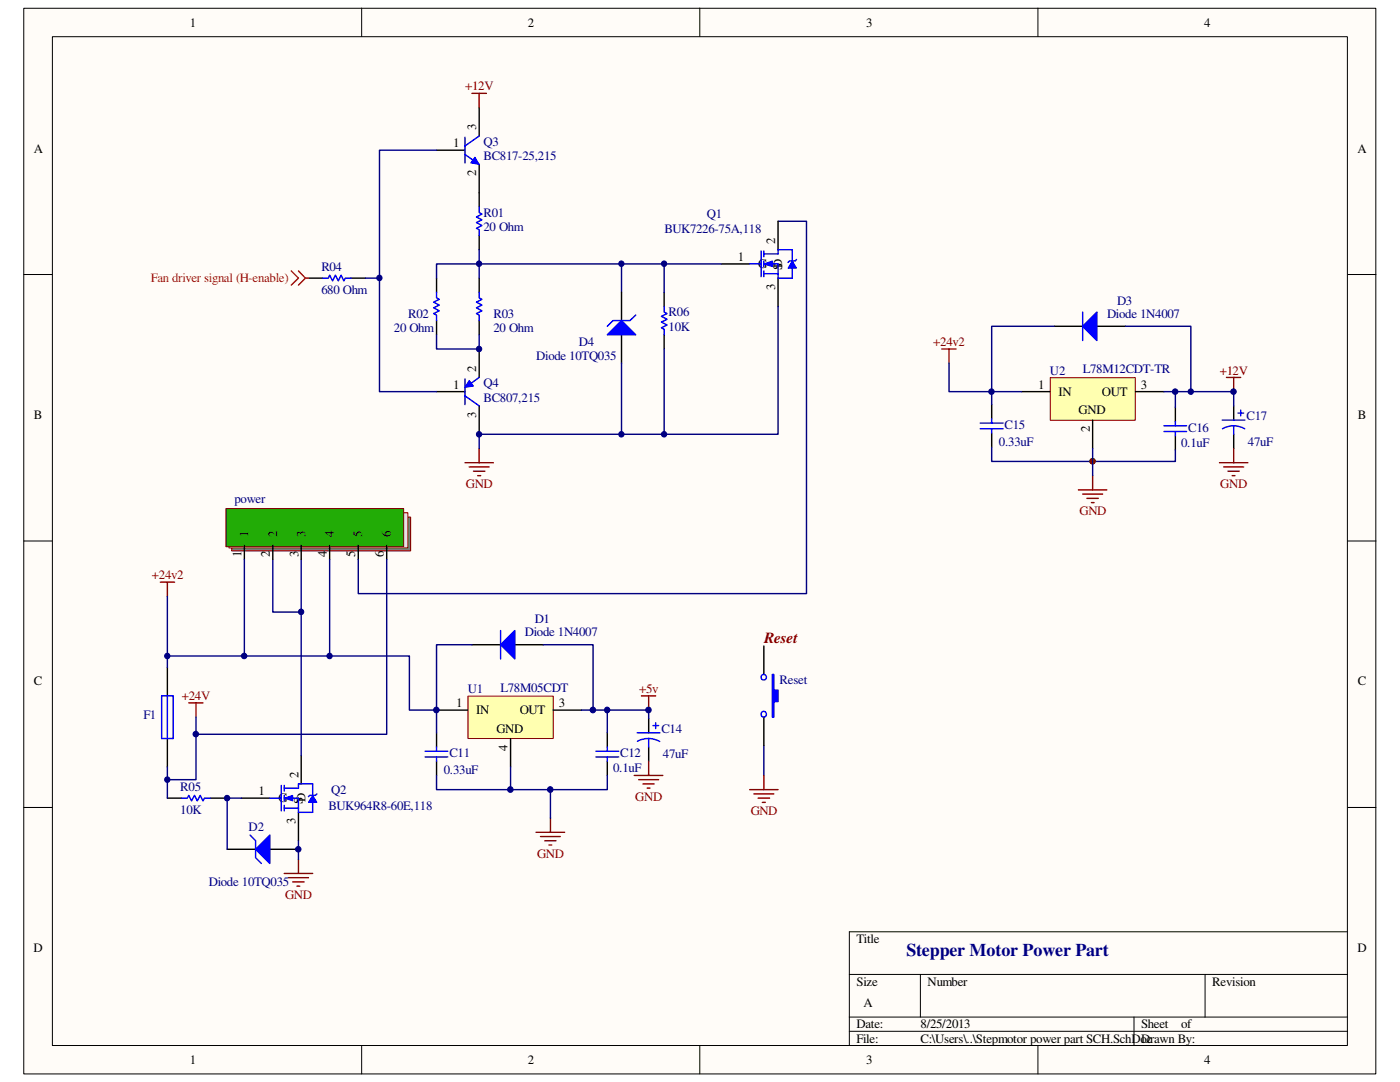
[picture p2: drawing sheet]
<svg xmlns="http://www.w3.org/2000/svg" width="279mm" height="216mm" viewBox="0 0 279 216" stroke-linecap="round" stroke-linejoin="round" font-family="sans-serif">
<path d="M4.8 1.7h269.8v212.6h-269.8z" fill="#fffcf8"/>
<path d="M4.7 1.7h269.9v212.6h-269.9z" fill="none" stroke="#000" stroke-width=".2"/>
<path d="M10.5 7.4h258.4v201.2h-258.4z" fill="#fffcf8"/>
<g fill="none" stroke="#000" stroke-width=".2">
<path d="M10.5 7.3h258.4v201.3h-258.4zM72.2 1.6v5.7M139.7 1.6v5.7M207.1 1.6v5.7M4.7 54.8h5.7M268.9 54.8h5.7M4.7 107.9h5.7M268.9 107.9h5.7M4.7 161.1h5.7M268.9 161.1h5.7M169.5 194.4h99.4M183.7 194.4v8.5"/>
<path d="M240.5 194.4v8.5M268.9 185.9h-99.4v22.7M72.2 208.6v5.7M139.7 208.6v5.7M169.5 202.9h99.4M169.5 205.8h99.4M207.1 208.6v5.7M226.3 202.9v5.7"/>
</g>
<circle cx="218" cy="92" r=".53" fill="#000080"/>
<circle cx="218" cy="92" r=".53" fill="none" stroke="#000080" stroke-width=".2"/>
<g fill="none" stroke="#800000" stroke-width=".28">
<path d="M128 138.9h2.9M129.5 138.9v2.8M37.7 140.3h2.8M39.1 140.3v2.8M149.6 157.6h5.7M150.5 158.4h3.9M151.3 159.3h2.3M152.4 154.7v2.9M107 166.1h5.7M107.9 166.9h3.9M108.7 167.8h2.3M109.6 168.6h.5"/>
<path d="M109.9 163.2v2.9M152.1 160.1h.6"/>
</g>
<path d="M54.4 111.6v10.5h5.7v-10.5M152.4 148.8v5.9" fill="none" stroke="#000080" stroke-width=".28"/>
<path d="M61.6 55.5h2.8M70.1 55.5h2.8" fill="none" stroke="#000" stroke-width=".28"/>
<path d="M64.4 55.5h1.1l.3-.6 .6 1.1 .5-1.1 .6 1.1 .6-1.1 .5 1.1 .3-.5h1.2" fill="none" stroke="#00f" stroke-width=".28"/>
<path d="M58.1 54.1l1.5 1.4-1.5 1.4M59.6 54.1l1.4 1.4M61 55.5l-1.4 1.4M61 55.5h.6" fill="none" stroke="#f00" stroke-width=".28"/>
<path d="M46.3 103.2h35.7v6.7h-35.7z" fill="#808080"/>
<path d="M46.2 103.2h35.8v6.7h-35.8z" fill="none" stroke="#800000" stroke-width=".2"/>
<path d="M45.7 102.4h35.7v6.9h-35.7z" fill="#e5e5e5"/>
<path d="M45.7 102.3h35.7v7h-35.7z" fill="none" stroke="#800000" stroke-width=".2"/>
<path d="M45.1 101.5h35.5v7.6h-35.5z" fill="#22ac06"/>
<path d="M45.1 101.5h35.5v7.6h-35.5z" fill="none" stroke="#800000" stroke-width=".2"/>
<path d="M48.8 108.8v2.8M54.4 108.8v2.8M60.1 108.8v2.8M65.8 108.8v2.8M71.5 108.8v2.8M77.2 108.8v2.8M152.4 128.9v5.7M152.4 143.1v5.7" fill="none" stroke="#000" stroke-width=".28"/>
<path d="M92.8 92.3h5.7M93.6 93.2h4M94.5 94h2.3M95.3 94.9h.6M95.6 89.5v2.8" fill="none" stroke="#800000" stroke-width=".28"/>
<path d="M155.3 44.2h5.7v74.2h-89.5v-6.8" fill="none" stroke="#000080" stroke-width=".28"/>
<path d="M154.1 134.6h.3v3.1h.9v2.3h-.9v3.1h-.3z" fill-rule="evenodd" fill="#00f"/>
<g fill="none" stroke="#00f" stroke-width=".28">
<path d="M154.1 134.6h.3v3.1h.9v2.3h-.9v3.1h-.3z"/>
<circle cx="152.4" cy="135.1" r=".55"/>
<circle cx="152.4" cy="142.5" r=".55"/>
</g>
<path d="M93.4 138.9h17v8.5h-17z" fill="#ffffb0"/>
<path d="M93.4 138.9h17v8.5h-17z" fill="none" stroke="#800000" stroke-width=".2"/>
<path d="M143.9 52.7h5.7M155.3 44.2v5.6M155.3 55.5v5.7M87.1 146.2v2.9M87.1 151.9v2.8M87.7 141.7h5.6M101.9 147.4v5.6M110.4 141.7h5.7M121.2 146.2v2.9M121.2 151.9v2.8M129.5 143.4v2.8M129.5 149.1v2.8" fill="none" stroke="#000" stroke-width=".28"/>
<g fill="none" stroke="#00f" stroke-width=".28">
<path d="M149.6 52.7h2.3M151.9 50.1v5.1M152.4 50.7h2.9M152.4 52.7h2.9v2.8M152.4 54.6h2.9M152.4 50.1v1.1M152.4 52.1v1.1M152.4 54.1v1.1M84.8 149.9h4.6M84.8 151h4.6M87.1 149.1v.8M87.1 151v.9"/>
<path d="M118.9 149.9h4.6M118.9 151h4.6M121.2 149.1v.8M121.2 151v.9M127.2 146.2h4.5M129.5 147.4l.9 .1 1.3 .5M129.5 147.4l-1.4 .2-.9 .3M129.5 147.4v1.7M130.3 144.8h1.1M130.9 144.2v1.2"/>
</g>
<path d="M48.8 111.6v19.3h17v-19.3M116.1 141.7h13.4v1.7" fill="none" stroke="#000080" stroke-width=".28"/>
<path d="M32 116.2h2.8M33.4 116.2v2.8M126.6 154.7h5.7M127.5 155.6h3.9M128.3 156.4h2.3M129.2 157.3h.5M129.5 151.9v2.8" fill="none" stroke="#800000" stroke-width=".28"/>
<path d="M152.4 52.7l1.7-.6v1.1z" fill="#00f"/>
<path d="M152.4 52.7l1.7-.6v1.1z" fill="none" stroke="#00f" stroke-width=".2"/>
<path d="M155.3 50.7v-.9h2.8v2.3M158.1 53.5v2h-2.8" fill="none" stroke="#00f" stroke-width=".28"/>
<path d="M158.1 52.1l.9 1.4h-1.7z" fill="#00f"/>
<path d="M158.1 52.1l.9 1.4h-1.7z" fill="none" stroke="#00f" stroke-width=".2"/>
<path d="M159 51.8l-.3 .3h-1.1l-.3 .3" fill="none" stroke="#00f" stroke-width=".28"/>
<path d="M94.2 128.7h5.7M102.7 128.7h5.7" fill="none" stroke="#000" stroke-width=".28"/>
<path d="M99.9 128.7l2.8-2.9v5.7z" fill="#00f"/>
<path d="M99.9 128.7l2.8-2.9v5.7zM99.9 125.8v5.7M53.8 159.3h2.3M56.1 156.7v5.1M56.7 157.3h2.9M56.7 159.3h2.9v2.8M56.7 156.7v1.2M56.7 158.7v1.1M56.7 161.2h2.9M56.7 160.7v1.1" fill="none" stroke="#00f" stroke-width=".28"/>
<path d="M94.2 128.7h-7.1v13h.6" fill="none" stroke="#000080" stroke-width=".28"/>
<path d="M48.2 159.3h5.6M60.1 150.7v5.7M59.6 162.1v5.7" fill="none" stroke="#000" stroke-width=".28"/>
<path d="M56.7 159.3l1.7-.6v1.1z" fill="#00f"/>
<path d="M56.7 159.3l1.7-.6v1.1z" fill="none" stroke="#00f" stroke-width=".2"/>
<path d="M59.6 157.3v-.9h2.8v2.3M62.4 160.1v2h-2.8" fill="none" stroke="#00f" stroke-width=".28"/>
<path d="M62.4 158.7l.8 1.4h-1.6z" fill="#00f"/>
<path d="M62.4 158.7l.8 1.4h-1.6z" fill="none" stroke="#00f" stroke-width=".2"/>
<path d="M36.2 159.3h1.2l.3-.6 .5 1.1 .6-1.1 .6 1.1 .6-1.1 .5 1.1 .3-.5h1.2M63.2 158.4l-.3 .3h-1.1l-.2 .3" fill="none" stroke="#00f" stroke-width=".28"/>
<path d="M33.4 119v11.9h15.4M77.2 111.6v34.9h-38.1v-3.4M60.1 122.1v28.6M44.8 159.3h3.4" fill="none" stroke="#000080" stroke-width=".28"/>
<path d="M56.7 174.3h5.7M57.6 175.1h4M58.4 176h2.3M59.3 176.8h.5M59.6 171.4v2.9" fill="none" stroke="#800000" stroke-width=".28"/>
<path d="M33.4 159.3h2.8M42 159.3h2.8M45.3 169.5h5.7M53.8 169.5h5.8" fill="none" stroke="#000" stroke-width=".28"/>
<path d="M51 169.5l2.8-2.9v5.7z" fill="#00f"/>
<path d="M92.8 30.8l2.8 2M92.8 27.4v5.1M95.6 27.1l-2.8 2M87.1 58.3v1.1l.6 .3-1.2 .6 1.2 .6-1.2 .5 1.2 .6-1.2 .6 .6 .3v1.1M95.6 41.3v1.1l.6 .3-1.1 .6 1.1 .6-1.1 .5 1.1 .6-1.1 .6 .5 .2v1.2M95.6 58.3v1.1l.6 .3-1.1 .6 1.1 .6-1.1 .5 1.1 .6-1.1 .6 .5 .3v1.1M32.3 138.9h2.2v8.5h-2.2zM33.4 138.9v8.5M49.9 166.6l1.1 1.2v3.4l1.2 1.1M51 169.5l2.8-2.9v5.7z" fill="none" stroke="#00f" stroke-width=".28"/>
<path d="M33.4 130.9v2.3M33.4 153v2.6M39.1 146.5v9.1h-5.7v3.7M45.3 159.3v10.2M59.6 167.8v3.6" fill="none" stroke="#000080" stroke-width=".28"/>
<path d="M87.1 30h5.7M95.6 21.5v5.6M95.6 32.8v8.5M87.1 55.5v2.8M95.6 47v2.8M95.6 55.5v2.8M87.1 64v2.8M95.6 64v2.8M33.4 133.2v5.7M33.4 147.4v5.6" fill="none" stroke="#000" stroke-width=".28"/>
<path d="M94.8 31.4l.8 1.4-1.7-.3z" fill="#00f"/>
<path d="M94.8 31.4l.8 1.4-1.7-.3z" fill="none" stroke="#00f" stroke-width=".2"/>
<path d="M87.1 78.1h5.7M95.6 69.6v5.7M95.6 81v5.7" fill="none" stroke="#000" stroke-width=".28"/>
<path d="M92.8 75.6v5.1M92.8 79l2.8 2M95.6 75.3l-2 1.5" fill="none" stroke="#00f" stroke-width=".28"/>
<path d="M93.6 75.9l.9 1.1-1.7 .3z" fill="#00f"/>
<path d="M93.6 75.9l.9 1.1-1.7 .3z" fill="none" stroke="#00f" stroke-width=".2"/>
<path d="M87.1 30h-11.4v25.5h-2.8M75.7 55.5v22.6h11.4M95.6 49.8v2.9h-8.5v2.8M124 52.7v5.6M143.9 52.7h-48.3v2.8M87.1 66.8v2.8h8.5v-2.8M155.3 61.2v25.5h-59.7v2.8" fill="none" stroke="#000080" stroke-width=".28"/>
<path d="M94.2 18.6h2.9M95.6 18.6v2.9M244.8 75.3h2.8M246.2 75.3v2.8M215.2 97.7h5.7M216.1 98.6h3.9M216.9 99.4h2.3M218.1 94.9v2.8M217.8 100.3h.6" fill="none" stroke="#800000" stroke-width=".28"/>
<path d="M209.6 75.4h17v8.5h-17z" fill="#ffffb0"/>
<path d="M209.6 75.4h17v8.5h-17z" fill="none" stroke="#800000" stroke-width=".2"/>
<path d="M203.9 78.1h5.6M226.6 78.1h5.7M197.9 80.7v2.9M197.9 86.4v2.8M218.1 83.8v5.7M234.6 81.3v2.8M234.6 87v2.8" fill="none" stroke="#000" stroke-width=".28"/>
<path d="M195.6 84.4h4.6M195.6 85.6h4.6M197.9 83.6v.8M197.9 85.6v.8M232.3 85h4.5M232.3 86.1h4.5M234.6 84.1v.9M234.6 86.1v.9" fill="none" stroke="#00f" stroke-width=".28"/>
<path d="M197.9 89.2v2.9h36.7v-2.3" fill="none" stroke="#000080" stroke-width=".28"/>
<circle cx="218" cy="92" r=".53" fill="#800000"/>
<circle cx="218" cy="92" r=".53" fill="none" stroke="#800000" stroke-width=".2"/>
<path d="M210.4 65.1h5.7M218.9 65.1h5.7M246.2 81v2.8M246.2 86.7v2.8" fill="none" stroke="#000" stroke-width=".28"/>
<path d="M243.9 83.8h4.6M246.2 85l.9 .1 1.3 .5M246.2 85l-.9 .1-1.3 .5M246.2 85v1.7M247.1 82.4h1.1M247.6 81.8v1.2" fill="none" stroke="#00f" stroke-width=".28"/>
<path d="M243.4 92.3h5.6M244.2 93.2h4M245.1 94h2.2M245.9 94.9h.6M246.2 89.5v2.8" fill="none" stroke="#800000" stroke-width=".28"/>
<path d="M216.1 65.1l2.8-2.8v5.6z" fill="#00f"/>
<path d="M216.1 65.1l2.8-2.8v5.6zM216.1 62.3v5.6" fill="none" stroke="#00f" stroke-width=".28"/>
<path d="M189.4 72.5v5.6h8.5v2.6M210.4 65.1h-12.5v13h6M218.1 89.5v5.4M65.8 130.9h15.9v10.8h5.4v4.5M101.9 153v4.6h-14.8v-2.9M109.9 157.6v5.6M121.2 154.7v2.9h-19.3" fill="none" stroke="#000080" stroke-width=".28"/>
<path d="M188 69.6h2.8M189.4 69.6v2.9" fill="none" stroke="#800000" stroke-width=".28"/>
<path d="M124 58.3v5.7M124 66.8v5.7" fill="none" stroke="#000" stroke-width=".28"/>
<path d="M121.2 66.8l2.8-2.8 2.9 2.8z" fill="#00f"/>
<path d="M121.2 66.8l2.8-2.8 2.9 2.8zM126.9 62.9l-1.2 1.1h-3.4l-1.1 1.1M132.5 61.2v1.1l.6 .3-1.1 .5 1.1 .6-1.1 .6 1.1 .6-1.1 .5 .5 .3v1.1" fill="none" stroke="#00f" stroke-width=".28"/>
<path d="M132.5 58.3v2.9M132.5 66.8v2.8" fill="none" stroke="#000" stroke-width=".28"/>
<path d="M132.5 52.7v5.6M124 72.5v14.2M132.5 69.6v17.1M224.6 65.1h13.1v13h8.5v2.9M232.3 78.1h2.3M237.7 78.1h-3.1v3.2M108.4 128.7h10v13M121.2 141.7v4.5" fill="none" stroke="#000080" stroke-width=".28"/>
<circle cx="33.4" cy="155.6" r=".54" fill="#000080"/>
<circle cx="33.4" cy="155.6" r=".54" fill="none" stroke="#000080" stroke-width=".2"/>
<circle cx="33.4" cy="130.9" r=".53" fill="#000080"/>
<circle cx="33.4" cy="130.9" r=".53" fill="none" stroke="#000080" stroke-width=".2"/>
<circle cx="39.1" cy="146.5" r=".55" fill="#000080"/>
<circle cx="39.1" cy="146.5" r=".55" fill="none" stroke="#000080" stroke-width=".2"/>
<circle cx="45.3" cy="159.3" r=".54" fill="#000080"/>
<circle cx="45.3" cy="159.3" r=".54" fill="none" stroke="#000080" stroke-width=".2"/>
<circle cx="48.7" cy="130.9" r=".55" fill="#000080"/>
<circle cx="48.7" cy="130.9" r=".55" fill="none" stroke="#000080" stroke-width=".2"/>
<circle cx="59.5" cy="169.5" r=".55" fill="#000080"/>
<circle cx="59.5" cy="169.5" r=".55" fill="none" stroke="#000080" stroke-width=".2"/>
<circle cx="60.1" cy="122.1" r=".54" fill="#000080"/>
<circle cx="60.1" cy="122.1" r=".54" fill="none" stroke="#000080" stroke-width=".2"/>
<circle cx="65.8" cy="130.9" r=".53" fill="#000080"/>
<circle cx="65.8" cy="130.9" r=".53" fill="none" stroke="#000080" stroke-width=".2"/>
<circle cx="75.7" cy="55.5" r=".54" fill="#000080"/>
<circle cx="75.7" cy="55.5" r=".54" fill="none" stroke="#000080" stroke-width=".2"/>
<circle cx="87.1" cy="141.7" r=".56" fill="#000080"/>
<circle cx="87.1" cy="141.7" r=".56" fill="none" stroke="#000080" stroke-width=".2"/>
<circle cx="95.6" cy="86.7" r=".54" fill="#000080"/>
<circle cx="95.6" cy="86.7" r=".54" fill="none" stroke="#000080" stroke-width=".2"/>
<circle cx="95.6" cy="69.6" r=".54" fill="#000080"/>
<circle cx="95.6" cy="69.6" r=".54" fill="none" stroke="#000080" stroke-width=".2"/>
<circle cx="95.6" cy="52.6" r=".54" fill="#000080"/>
<circle cx="95.6" cy="52.6" r=".54" fill="none" stroke="#000080" stroke-width=".2"/>
<circle cx="101.8" cy="157.5" r=".56" fill="#000080"/>
<circle cx="101.8" cy="157.5" r=".56" fill="none" stroke="#000080" stroke-width=".2"/>
<circle cx="109.8" cy="157.5" r=".56" fill="#000080"/>
<circle cx="109.8" cy="157.5" r=".56" fill="none" stroke="#000080" stroke-width=".2"/>
<circle cx="118.3" cy="141.7" r=".56" fill="#000080"/>
<circle cx="118.3" cy="141.7" r=".56" fill="none" stroke="#000080" stroke-width=".2"/>
<circle cx="121.2" cy="141.7" r=".56" fill="#000080"/>
<circle cx="121.2" cy="141.7" r=".56" fill="none" stroke="#000080" stroke-width=".2"/>
<circle cx="124" cy="86.7" r=".54" fill="#000080"/>
<circle cx="124" cy="86.7" r=".54" fill="none" stroke="#000080" stroke-width=".2"/>
<circle cx="124" cy="52.6" r=".54" fill="#000080"/>
<circle cx="124" cy="52.6" r=".54" fill="none" stroke="#000080" stroke-width=".2"/>
<circle cx="129.4" cy="141.7" r=".56" fill="#000080"/>
<circle cx="129.4" cy="141.7" r=".56" fill="none" stroke="#000080" stroke-width=".2"/>
<circle cx="132.5" cy="86.7" r=".53" fill="#000080"/>
<circle cx="132.5" cy="86.7" r=".53" fill="none" stroke="#000080" stroke-width=".2"/>
<circle cx="132.5" cy="52.6" r=".53" fill="#000080"/>
<circle cx="132.5" cy="52.6" r=".53" fill="none" stroke="#000080" stroke-width=".2"/>
<circle cx="197.9" cy="78.1" r=".55" fill="#000080"/>
<circle cx="197.9" cy="78.1" r=".55" fill="none" stroke="#000080" stroke-width=".2"/>
<circle cx="234.5" cy="78.1" r=".55" fill="#000080"/>
<circle cx="234.5" cy="78.1" r=".55" fill="none" stroke="#000080" stroke-width=".2"/>
<circle cx="237.6" cy="78.1" r=".53" fill="#000080"/>
<circle cx="237.6" cy="78.1" r=".53" fill="none" stroke="#000080" stroke-width=".2"/>
<circle cx="246.2" cy="78.1" r=".55" fill="#000080"/>
<circle cx="246.2" cy="78.1" r=".55" fill="none" stroke="#000080" stroke-width=".2"/>
<text font-size="3.6" fill="#000080" x="180.9" y="190.8">Stepper Motor Power Part</text>
<text font-size="3.1" fill="#800000" x="152.5" y="128.3">Reset</text>
<g font-size="2.6">
<text x="37.9" y="5.3">1</text>
<text x="105.4" y="5.3">2</text>
<text x="172.8" y="5.3">3</text>
<text x="240.3" y="5.3">4</text>
<text x="90.5" y="29.4">1</text>
<text x="95" y="26" transform="rotate(-90 95 26)">3</text>
<text x="6.7" y="30.4">A</text>
<text x="95" y="35.2" transform="rotate(-90 95 35.2)">2</text>
<text x="270.9" y="30.4">A</text>
<text x="147.3" y="52.1">1</text>
<text x="151.3" y="53.5">G</text>
<text x="154.7" y="48.7" transform="rotate(-90 154.7 48.7)">2</text>
<text x="156.1" y="53.8" transform="rotate(-90 156.1 53.8)">SD</text>
<text x="154.7" y="57.9" transform="rotate(-90 154.7 57.9)">3</text>
<text x="90.5" y="77.6">1</text>
<text x="95" y="74.3" transform="rotate(-90 95 74.3)">2</text>
<text x="207.2" y="77.6">1</text>
<text x="227.7" y="77.6">3</text>
<text x="6.8" y="83.6">B</text>
<text x="95" y="83.4" transform="rotate(-90 95 83.4)">3</text>
<text x="211.2" y="79">IN</text>
<text x="215.3" y="82.7">GND</text>
<text x="219.9" y="79">OUT</text>
<text x="271" y="83.6">B</text>
<text x="217.5" y="86.2" transform="rotate(-90 217.5 86.2)">2</text>
<text x="49.6" y="107.1" transform="rotate(-90 49.6 107.1)">1</text>
<text x="55.3" y="107.1" transform="rotate(-90 55.3 107.1)">2</text>
<text x="61" y="107.1" transform="rotate(-90 61 107.1)">3</text>
<text x="66.6" y="107.1" transform="rotate(-90 66.6 107.1)">4</text>
<text x="72.3" y="107.1" transform="rotate(-90 72.3 107.1)">5</text>
<text x="78" y="107.1" transform="rotate(-90 78 107.1)">6</text>
<text x="48.2" y="111.2" transform="rotate(-90 48.2 111.2)">1</text>
<text x="53.8" y="111.2" transform="rotate(-90 53.8 111.2)">2</text>
<text x="59.6" y="111.2" transform="rotate(-90 59.6 111.2)">3</text>
<text x="65.2" y="111.2" transform="rotate(-90 65.2 111.2)">4</text>
<text x="70.9" y="111.2" transform="rotate(-90 70.9 111.2)">5</text>
<text x="76.6" y="111.2" transform="rotate(-90 76.6 111.2)">6</text>
<text x="6.8" y="136.8">C</text>
<text x="271" y="136.8">C</text>
<text x="91.1" y="141.1">1</text>
<text x="95" y="142.5">IN</text>
<text x="103.7" y="142.5">OUT</text>
<text x="111.5" y="141.1">3</text>
<text x="99.1" y="146.2">GND</text>
<text x="101.3" y="149.8" transform="rotate(-90 101.3 149.8)">4</text>
<text x="59.6" y="155.3" transform="rotate(-90 59.6 155.3)">2</text>
<text x="51.6" y="158.7">1</text>
<text x="55.6" y="160.1">G</text>
<text x="60.4" y="160.4" transform="rotate(-90 60.4 160.4)">SD</text>
<text x="59" y="164.5" transform="rotate(-90 59 164.5)">3</text>
<text x="6.7" y="189.9">D</text>
<text x="170.9" y="188.2">Title</text>
<text x="270.9" y="189.9">D</text>
<text x="170.9" y="196.7">Size</text>
<text x="185.1" y="196.7">Number</text>
<text x="241.9" y="196.7">Revision</text>
<text x="172.3" y="201">A</text>
<text x="170.9" y="205.2">Date:</text>
<text x="170.9" y="208">File:</text>
<text x="183.7" y="208">C:\Users\..\Stepmotor power part SCH.SchDoc</text>
<text x="183.7" y="205.2">8/25/2013</text>
<text x="227.8" y="205.2">Sheet</text>
<text x="227.8" y="208">Drawn By:</text>
<text x="235.7" y="205.2">of</text>
<text x="37.9" y="212.3">1</text>
<text x="105.4" y="212.3">2</text>
<text x="172.8" y="212.3">3</text>
<text x="240.3" y="212.3">4</text>
</g>
<g font-size="2.6" fill="#800000">
<text x="92.8" y="18">+12V</text>
<text x="186.3" y="69.1">+24v2</text>
<text x="243.4" y="74.8">+12V</text>
<text x="93" y="97.5">GND</text>
<text x="243.5" y="97.5">GND</text>
<text x="215.4" y="102.8">GND</text>
<text x="30.3" y="115.6">+24v2</text>
<text x="36.3" y="139.7">+24V</text>
<text x="127.6" y="138.3">+5v</text>
<text x="126.8" y="159.8">GND</text>
<text x="149.8" y="162.6">GND</text>
<text x="107.2" y="171.2">GND</text>
<text x="56.9" y="179.4">GND</text>
</g>
<g font-size="2.6" fill="#000080">
<text x="96.5" y="29.1">Q3</text>
<text x="96.5" y="32">BC817-25,215</text>
<text x="96.5" y="46.1">20 Ohm</text>
<text x="96.5" y="43.3">R01</text>
<text x="132.6" y="46.4">BUK7226-75A,118</text>
<text x="141.1" y="43.6">Q1</text>
<text x="64.1" y="58.6">680 Ohm</text>
<text x="64.1" y="54.1">R04</text>
<text x="81.4" y="63.4">R02</text>
<text x="98.5" y="63.4">R03</text>
<text x="133.4" y="66">10K</text>
<text x="133.4" y="63.1">R06</text>
<text x="220.9" y="63.4">Diode 1N4007</text>
<text x="222.9" y="60.9">D3</text>
<text x="78.6" y="66.3">20 Ohm</text>
<text x="98.5" y="66.3">20 Ohm</text>
<text x="107" y="71.9">Diode 10TQ035</text>
<text x="115.5" y="69.1">D4</text>
<text x="96.5" y="77.3">Q4</text>
<text x="209.5" y="74.8">U2</text>
<text x="216.1" y="74.5">L78M12CDT-TR</text>
<text x="96.5" y="80.1">BC807,215</text>
<text x="248.8" y="83.8">C17</text>
<text x="199.3" y="88.9">0.33uF</text>
<text x="200.5" y="85.5">C15</text>
<text x="235.7" y="89.2">0.1uF</text>
<text x="237.1" y="86.1">C16</text>
<text x="249" y="88.9">47uF</text>
<text x="46.8" y="100.3">power</text>
<text x="106.7" y="124.4">D1</text>
<text x="104.7" y="126.9">Diode 1N4007</text>
<text x="155.6" y="136.6">Reset</text>
<text x="28.6" y="143.4">F1</text>
<text x="93.4" y="138.3">U1</text>
<text x="99.9" y="138">L78M05CDT</text>
<text x="132" y="146.2">C14</text>
<text x="88.6" y="154.4">0.33uF</text>
<text x="89.7" y="151">C11</text>
<text x="122.3" y="154.1">0.1uF</text>
<text x="123.8" y="151">C12</text>
<text x="132.3" y="151.3">47uF</text>
<text x="36" y="157.9">R05</text>
<text x="65.5" y="161.5">BUK964R8-60E,118</text>
<text x="66.1" y="158.4">Q2</text>
<text x="36" y="162.4">10K</text>
<text x="49.6" y="165.8">D2</text>
<text x="41.7" y="176.8">Diode 10TQ035</text>
</g>
<text font-size="2.6" fill="#f00" x="30.1" y="56.3">Fan driver signal (H-enable)</text>
</svg>
